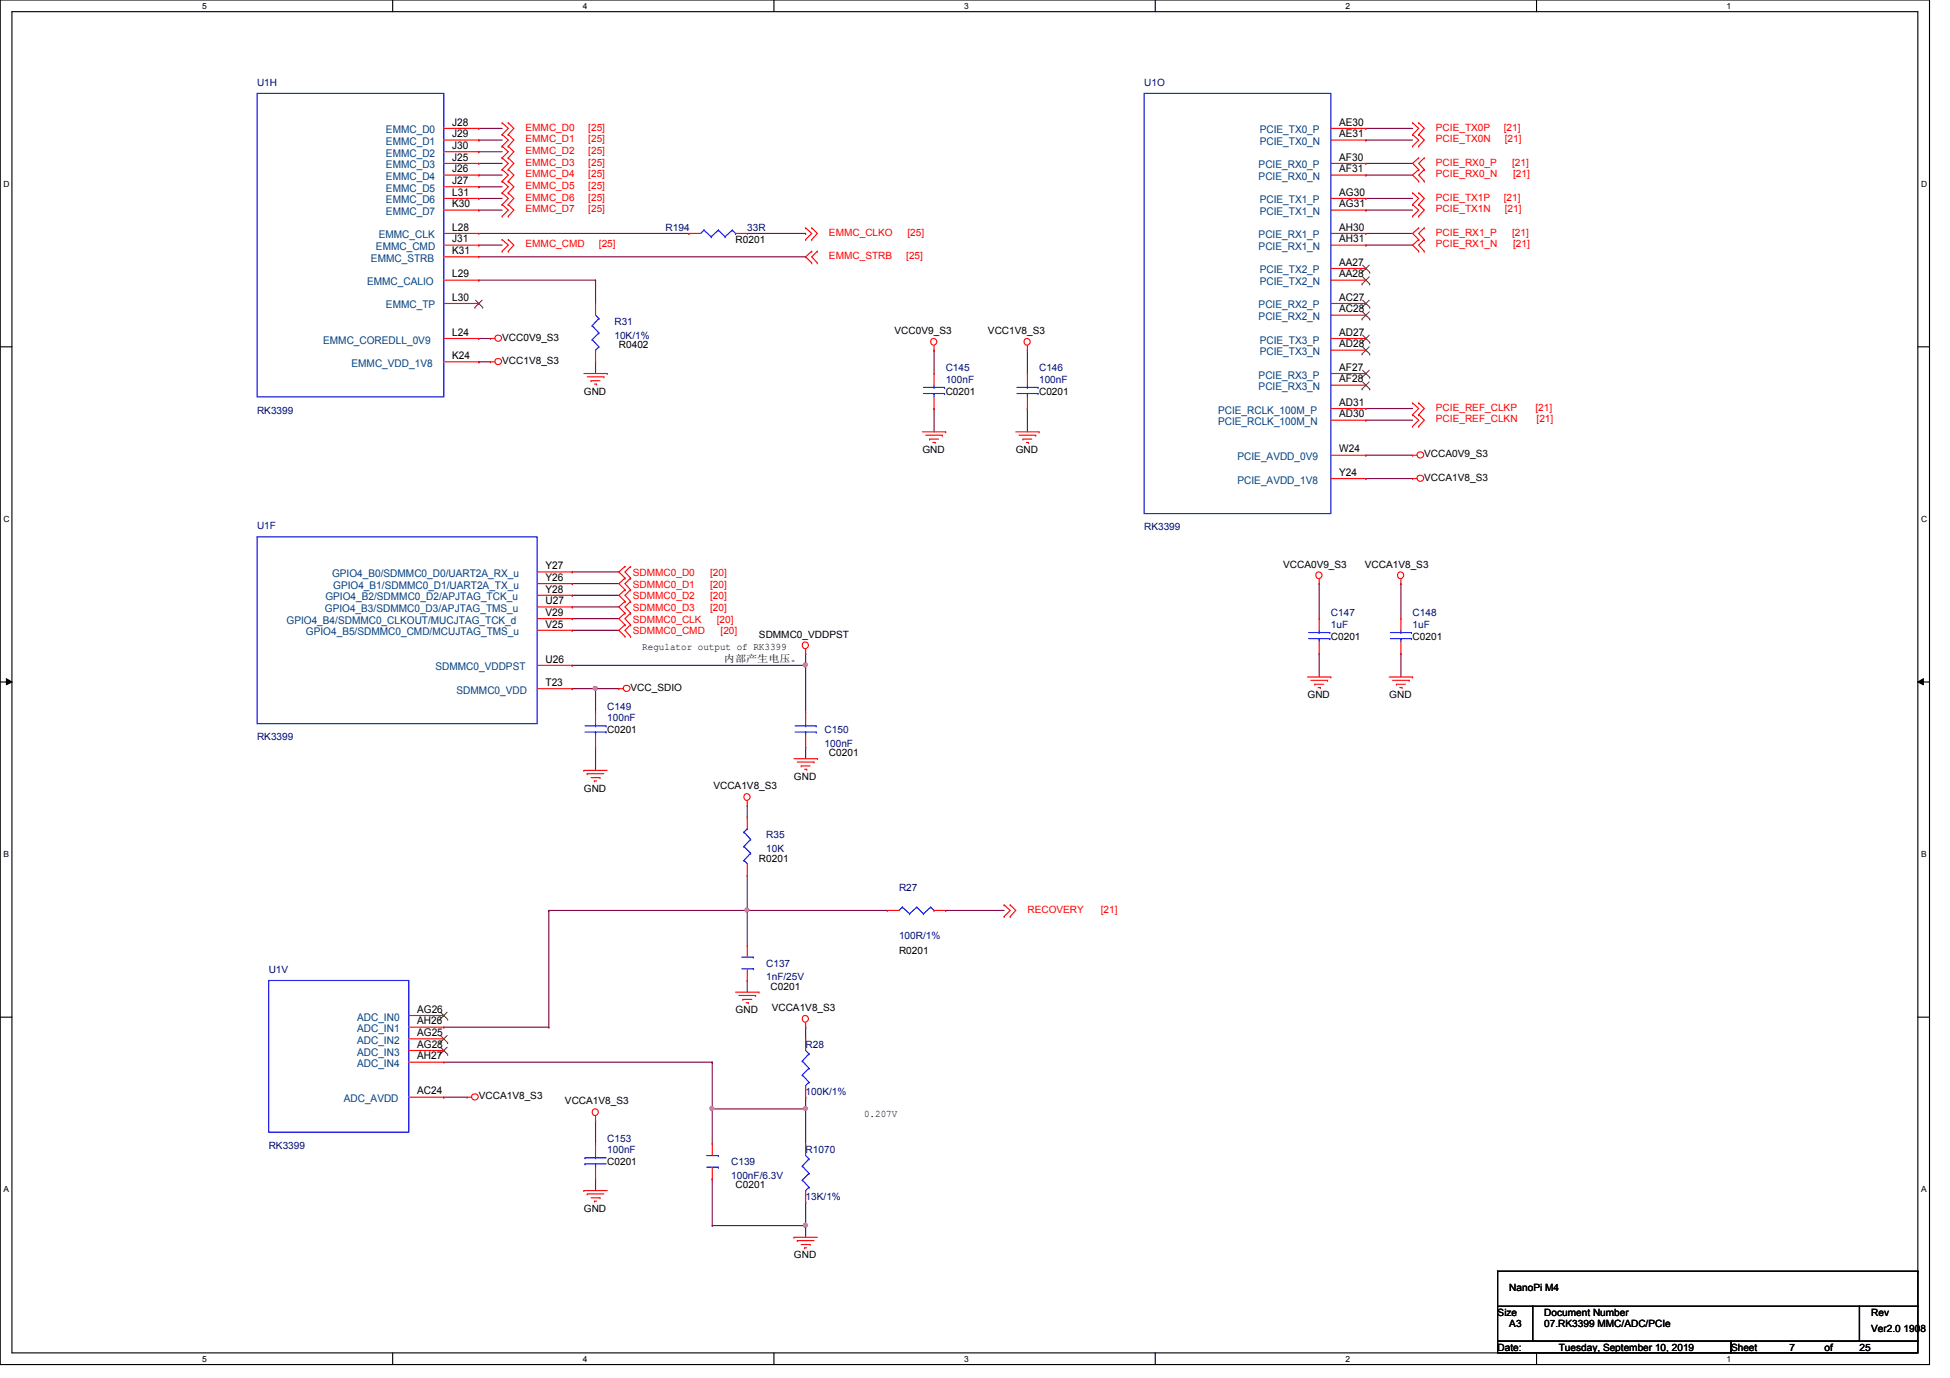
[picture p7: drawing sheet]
<svg xmlns="http://www.w3.org/2000/svg" width="297mm" height="210mm" viewBox="0 0 297 210" stroke-linecap="round" stroke-linejoin="round" font-family="sans-serif">
<path d="M0 0h293.9v207.9h-293.9zM1.8 1.8h290.3v204.3h-290.3z" fill="none" stroke="#000" stroke-width=".17"/>
<g fill="#fff">
<path d="M30.8 .3h.7v1.4h-.7z"/>
<path d="M30.8 206.3h.7v1.5h-.7z"/>
</g>
<path d="M59.8 0v1.8M59.8 206.1v1.8" fill="none" stroke="#000" stroke-width=".17"/>
<g fill="#fff">
<path d="M88.8 .3h.6v1.4h-.6z"/>
<path d="M88.8 206.3h.6v1.5h-.6z"/>
</g>
<path d="M117.9 0v1.8M117.9 206.1v1.8" fill="none" stroke="#000" stroke-width=".17"/>
<g fill="#fff">
<path d="M146.9 .3h.6v1.4h-.6z"/>
<path d="M146.9 206.3h.6v1.5h-.6z"/>
</g>
<path d="M176 0v1.8M176 206.1v1.8" fill="none" stroke="#000" stroke-width=".17"/>
<g fill="#fff">
<path d="M204.9 .3h.7v1.4h-.7z"/>
<path d="M204.9 206.3h.7v1.5h-.7z"/>
</g>
<path d="M234.1 0v1.8M234.1 206.1v1.8" fill="none" stroke="#000" stroke-width=".17"/>
<g fill="#fff">
<path d="M263 .3h.7v1.4h-.7z"/>
<path d="M263 206.3h.7v1.5h-.7z"/>
<path d="M.5 27.3h1v1.4h-1z"/>
<path d="M292.6 27.3h1v1.4h-1z"/>
<path d="M.5 78.3h1v1.5h-1z"/>
<path d="M292.6 78.3h1v1.5h-1z"/>
</g>
<path d="M0 52.8h1.8M292.1 52.8h1.8" fill="none" stroke="#000" stroke-width=".17"/>
<g fill="#fff">
<path d="M.5 129.4h.9v1.4h-.9z"/>
<path d="M292.6 129.4h.9v1.4h-.9z"/>
</g>
<path d="M0 103.9h1.8M292.1 103.9h1.8" fill="none" stroke="#000" stroke-width=".17"/>
<path d="M1 103.4l.8 .5-.8 .4zM292.1 103.9l.9-.5v.9z" fill="#000"/>
<path d="M1 103.4l.8 .5-.8 .4zM292.1 103.9l.9-.5v.9z" fill="none" stroke="#000" stroke-width=".15"/>
<g fill="#fff">
<path d="M.5 180.4h.8v1.5h-.8z"/>
<path d="M292.6 180.4h.8v1.5h-.8z"/>
</g>
<path d="M0 154.9h1.8M292.1 154.9h1.8" fill="none" stroke="#000" stroke-width=".17"/>
<g fill="none" stroke="#800040" stroke-width=".17">
<path d="M72.9 42.7h.1M72.9 51.6h.1M72.9 55.1h.1M72.9 42.7h17.8M72.9 51.6h1.8M72.9 55.1h1.8M142.3 53.3h.1M142.3 53.3v3.6M156.5 53.3h.1M156.5 53.3v3.6M142.3 62.2h.1M142.3 62.2v3.6"/>
<path d="M156.5 62.2h.1M156.5 62.2v3.6M87.2 96h.1M87.2 88.9h.1M87.2 87.1h.1M87.2 94.2h.1M87.2 90.7h.1M87.2 92.5h.1M87.2 96h7.1M87.2 88.9h7.1M87.2 87.1h7.1M87.2 94.2h7.1"/>
<path d="M87.2 90.7h7.1M87.2 92.5h7.1M87.2 101.3h.1M87.2 104.9h.1M87.2 101.3h35.5M87.2 104.9h3.5M90.7 113.8h.1M90.7 113.8v3.5M122.7 101.3h.1M122.7 101.3v7.2"/>
</g>
<circle cx="122.7" cy="101.3" r=".31" fill="#f0f"/>
<circle cx="122.7" cy="101.3" r=".31" fill="none" stroke="#f0f" stroke-width=".17"/>
<path d="M90.7 104.9h.1M90.7 104.9v3.6" fill="none" stroke="#800040" stroke-width=".17"/>
<circle cx="90.7" cy="104.8" r=".31" fill="#f0f"/>
<circle cx="90.7" cy="104.8" r=".31" fill="none" stroke="#f0f" stroke-width=".17"/>
<g fill="none" stroke="#800040" stroke-width=".17">
<path d="M208.1 19.6h.1M208.1 19.6h7.1M208.1 24.9h.1M208.1 26.7h.1M208.1 35.6h.1M208.1 37.3h.1M208.1 21.3h.1M208.1 30.2h.1M208.1 32h.1M208.1 24.9h7.1M208.1 26.7h7.1M208.1 35.6h7.1"/>
<path d="M208.1 37.3h7.1M208.1 21.3h7.1M208.1 30.2h7.1M208.1 32h7.1M90.7 55.1h.1M90.7 42.7h.1M90.7 42.7v3.5M90.7 55.1v1.8M208.1 62.2h.1M208.1 64h.1M208.1 69.3h.1M208.1 72.9h.1"/>
<path d="M208.1 62.2h7.1M208.1 64h7.1M208.1 69.3h7.1M208.1 72.9h7.1M122.7 99.6h.1M122.7 99.6v1.7M201 88.9h.1M201 99.6h.1M201 88.9v5.3M201 99.6v3.5M213.4 88.9h.1M213.4 99.6h.1"/>
<path d="M213.4 88.9v5.3M213.4 99.6v3.5M90.7 104.9h.1M90.7 104.9h3.6M122.7 113.8h.1M122.7 113.8v1.8M83.6 138.7h.1M83.6 138.7h30.2M113.8 122.7h.1M113.8 122.7v1.8"/>
</g>
<circle cx="113.8" cy="138.6" r=".31" fill="#f0f"/>
<circle cx="113.8" cy="138.6" r=".31" fill="none" stroke="#f0f" stroke-width=".17"/>
<g fill="none" stroke="#800040" stroke-width=".17">
<path d="M72.9 19.6h.1M72.9 19.6h3.6M72.9 37.3h.1M72.9 32h.1M72.9 30.2h.1M72.9 28.4h.1M72.9 26.7h.1M72.9 24.9h.1M72.9 23.1h.1M72.9 21.3h.1M72.9 35.6h32M72.9 37.3h3.6"/>
<path d="M72.9 32h3.6M72.9 30.2h3.6M72.9 28.4h3.6M72.9 26.7h3.6M72.9 24.9h3.6M72.9 23.1h3.6M72.9 21.3h3.6M72.9 39.1h49.8M104.9 35.6h.1M113.8 35.6h8.9M122.7 39.1h.1M122.7 35.6h.1"/>
<path d="M83.6 138.7v17.8M113.8 133.3h.1M113.8 138.7h.1M113.8 133.3v10.7M113.8 138.7h21.4M144.1 138.7h.1M144.1 138.7h8.8M67.6 156.5h.1M67.6 156.5h16M83.6 156.5h.1M113.8 149.4h.1M113.8 149.4v1.7"/>
<path d="M67.6 167.1h.1M67.6 167.1h3.6M67.6 161.8h40.9M90.7 170.7h.1M90.7 179.6h.1M90.7 170.7v3.5M90.7 179.6v1.8M108.5 161.8h.1M108.5 179.6h.1M108.5 179.6v7.1M122.7 168.9h.1M122.7 167.1h.1"/>
<path d="M122.7 167.1v7.1M122.7 183.1h.1M122.7 183.1v3.6"/>
</g>
<circle cx="122.7" cy="186.6" r=".31" fill="#f0f"/>
<circle cx="122.7" cy="186.6" r=".31" fill="none" stroke="#f0f" stroke-width=".17"/>
<path d="M122.7 156.5h.1M122.7 156.5v1.7M108.5 168.9h.1M108.5 168.9v5.3M108.5 168.9h14.2" fill="none" stroke="#800040" stroke-width=".17"/>
<circle cx="122.7" cy="168.9" r=".31" fill="#f0f"/>
<circle cx="122.7" cy="168.9" r=".31" fill="none" stroke="#f0f" stroke-width=".17"/>
<circle cx="108.4" cy="168.9" r=".31" fill="#f0f"/>
<circle cx="108.4" cy="168.9" r=".31" fill="none" stroke="#f0f" stroke-width=".17"/>
<path d="M108.5 161.8h.1M108.5 161.8v7.1M108.5 186.7h.1M108.5 186.7h14.2M122.7 186.7h.1M122.7 186.7v1.8" fill="none" stroke="#800040" stroke-width=".17"/>
<g fill="none" stroke="#f00" stroke-width=".17">
<path d="M67.6 19.6h5.3M72.9 19.6h.1M76.5 18.7h.1M76.5 18.7l.9 .9-.9 .9M77.4 18.7h.1M77.4 18.7l.9 .9-.9 .9M202.7 19.6h5.4M208.1 19.6h.1M215.2 18.7h.1M215.2 18.7l.9 .9-.9 .9M216.1 18.7h.1M216.1 18.7l.9 .9-.9 .9"/>
<path d="M67.6 21.3h5.3M67.6 24.9h5.3M67.6 26.7h5.3M67.6 30.2h5.3M67.6 32h5.3M67.6 35.6h5.3M67.6 37.3h5.3M67.6 39.1h5.3M67.6 23.1h5.3M67.6 28.4h5.3M72.9 39.1h.1M72.9 35.6h.1"/>
<path d="M72.9 37.3h.1M72.9 21.3h.1M72.9 23.1h.1M72.9 24.9h.1M72.9 26.7h.1M72.9 28.4h.1M72.9 30.2h.1M72.9 32h.1M76.5 38.3h.1M76.5 36.5h.1M76.5 20.5h.1M76.5 22.3h.1"/>
<path d="M76.5 24h.1M76.5 25.8h.1M76.5 27.6h.1M76.5 29.4h.1M76.5 31.2h.1M76.5 32.9h.1M76.5 36.5l.9 .8-.9 1M76.5 20.5l.9 .8-.9 1M76.5 22.3l.9 .8-.9 .9M76.5 24l.9 .9-.9 .9M76.5 25.8l.9 .9-.9 .9M76.5 27.6l.9 .8-.9 1"/>
<path d="M76.5 29.4l.9 .8-.9 1M76.5 31.2l.9 .8-.9 .9M77.4 38.3h.1M77.4 36.5h.1M77.4 20.5h.1M77.4 22.3h.1M77.4 24h.1M77.4 25.8h.1M77.4 27.6h.1M77.4 29.4h.1M77.4 31.2h.1M77.4 32.9h.1"/>
<path d="M77.4 36.5l.9 .8-.9 1M77.4 20.5l.9 .8-.9 1M77.4 22.3l.9 .8-.9 .9M77.4 24l.9 .9-.9 .9M77.4 25.8l.9 .9-.9 .9M77.4 27.6l.9 .8-.9 1M77.4 29.4l.9 .8-.9 1M77.4 31.2l.9 .8-.9 .9M104.9 35.6h.1M104.9 35.6h1.8M112.1 35.6h1.7M113.8 35.6h.1"/>
<path d="M122.7 36.5h.1M122.7 34.7h.1M122.7 34.7l1 .9-1 .9M123.7 36.5h.1M123.7 34.7h.1M123.7 38.3h.1M123.7 34.7l.8 .9-.8 .9M123.7 38.3l-1 .8 1 .9M124.5 38.3h.1M124.5 38.3l-.8 .8 .8 .9M202.7 21.3h5.4M202.7 24.9h5.4"/>
<path d="M202.7 26.7h5.4M202.7 30.2h5.4M202.7 32h5.4M202.7 35.6h5.4M202.7 37.3h5.4M208.1 21.3h.1M208.1 24.9h.1M208.1 26.7h.1M208.1 30.2h.1M208.1 32h.1M208.1 35.6h.1M208.1 37.3h.1"/>
<path d="M215.2 20.5h.1M215.2 22.3h.1M215.2 31.2h.1M215.2 29.4h.1M215.2 32.9h.1M215.2 20.5l.9 .8-.9 1M215.2 29.4l.9 .8-.9 1M215.2 31.2l.9 .8-.9 .9M216.1 20.5h.1M216.1 22.3h.1M216.1 31.2h.1M216.1 29.4h.1"/>
<path d="M216.1 32.9h.1M216.1 24h.1M216.1 25.8h.1M216.1 27.6h.1M216.1 34.7h.1M216.1 36.5h.1M216.1 38.3h.1M216.1 20.5l.9 .8-.9 1M216.1 29.4l.9 .8-.9 1M216.1 31.2l.9 .8-.9 .9M216.1 24l-.9 .9 .9 .9M216.1 25.8l-.9 .9 .9 .9"/>
<path d="M216.1 34.7l-.9 .9 .9 .9M216.1 36.5l-.9 .8 .9 1M217 25.8h.1M217 24h.1M217 27.6h.1M217 36.5h.1M217 34.7h.1M217 38.3h.1M217 24l-.9 .9 .9 .9M217 25.8l-.9 .9 .9 .9M217 34.7l-.9 .9 .9 .9M217 36.5l-.9 .8 .9 1"/>
<path d="M67.6 55.1h5.3M67.6 51.6h5.3M67.6 42.7h5.3M67.6 46.2h5.3M72.9 55.1h.1M72.9 42.7h.1M72.9 46.2h.1M72.9 51.6h.1M74.7 55.1h.1M74.7 51.6h.1M74.7 55.1h.7M74.7 51.6h.7"/>
<path d="M88.9 56.9h3.6M89.4 57.4h2.6M90 58h.1M90 58h1.4M90.5 58.5h.4M90.7 46.2h.1M90.7 55.1h.1M90.7 46.2v1.8M90.7 53.3v1.8M90.9 58.5h.1M92 57.4h.1M92.5 56.9h.1"/>
<path d="M123.7 40h.1M124.5 40h.1M142.3 53.3h.1M142.3 56.9h.1M142.3 52.7v.6M142.3 56.9v1.8M156.5 53.3h.1M156.5 56.9h.1M156.5 52.7v.6M156.5 56.9v1.8M202.7 51.6h5.4M202.7 56.9h5.4"/>
<path d="M202.7 40.9h5.4M202.7 42.7h5.4M202.7 46.2h5.4M202.7 48h5.4M202.7 53.3h5.4M202.7 58.7h5.4M208.1 40.9h.1M208.1 42.7h.1M208.1 46.2h.1M208.1 48h.1M208.1 51.6h.1M208.1 53.3h.1"/>
<path d="M208.1 56.9h.1M208.1 58.7h.1M140.5 65.8h3.6M141 66.3h2.5M141.6 66.9h.1M141.6 66.9h1.4M142.1 67.4h.3M142.3 62.2h.1M142.3 60.5v1.7M142.4 67.4h.1M143.5 66.3h.1M144.1 65.8h.1"/>
<path d="M154.7 65.8h3.6M155.2 66.3h2.6M155.8 66.9h.1M155.8 66.9h1.4M156.3 67.4h.4M156.5 62.2h.1M156.5 60.5v1.7M156.7 67.4h.1M157.8 66.3h.1M158.3 65.8h.1M202.7 69.3h5.4M202.7 72.9h5.4"/>
<path d="M202.7 64h5.4M202.7 62.2h5.4M208.1 64h.1M208.1 62.2h.1M208.1 72.9h.1M208.1 69.3h.1M215.2 69.3h.1M215.2 72.9h.1M215.2 63.2h.1M215.2 61.4h.1M215.2 64.9h.1M215.2 69.3h.7"/>
<path d="M215.2 72.9h.7M215.2 61.4l.9 .8-.9 1M215.2 63.2l.9 .8-.9 .9M216.1 63.2h.1M216.1 61.4h.1M216.1 64.9h.1M216.1 61.4l.9 .8-.9 1M216.1 63.2l.9 .8-.9 .9M81.8 87.1h5.4M81.8 88.9h5.4M81.8 90.7h5.4M81.8 92.5h5.4"/>
<path d="M81.8 94.2h5.4M81.8 96h5.4M87.2 87.1h.1M87.2 88.9h.1M87.2 90.7h.1M87.2 92.5h.1M87.2 94.2h.1M87.2 96h.1M95.2 86.3h.1M95.2 88.1h.1M95.2 89.8h.1M95.2 91.6h.1"/>
<path d="M95.2 93.4h.1M95.2 95.2h.1M95.2 96.9h.1M95.2 86.3l-.9 .8 .9 1M95.2 88.1l-.9 .8 .9 .9M95.2 89.8l-.9 .9 .9 .9M95.2 91.6l-.9 .9 .9 .9M95.2 93.4l-.9 .8 .9 1M95.2 95.2l-.9 .8 .9 .9M96.1 88.1h.1M96.1 86.3h.1M96.1 89.8h.1"/>
<path d="M96.1 91.6h.1M96.1 93.4h.1M96.1 95.2h.1M96.1 96.9h.1M96.1 86.3l-.9 .8 .9 1M96.1 88.1l-.9 .8 .9 .9M96.1 89.8l-.9 .9 .9 .9M96.1 91.6l-.9 .9 .9 .9M96.1 93.4l-.9 .8 .9 1M96.1 95.2l-.9 .8 .9 .9M122.7 99.6h.1M122.7 98.9v.7"/>
<path d="M201 88.9h.1M201 94.2h.1M201 99.6h.1M201 88.2v.7M201 94.2v1.8M201 97.8v1.8M213.4 88.9h.1M213.4 94.2h.1M213.4 99.6h.1M213.4 88.2v.7M213.4 94.2v1.8M213.4 97.8v1.8"/>
<path d="M81.8 104.9h5.4M81.8 101.3h5.4M87.2 104.9h.1M87.2 101.3h.1M88.9 117.3h.1M88.9 117.3h3.6M89.4 117.9h.1M89.4 117.9h2.6M90 118.4h1.4M90.5 119h.1M90.5 119h.4M90.7 108.5h.1"/>
<path d="M90.7 113.8h.1M90.7 108.5v1.7M90.7 112v1.8M91.4 118.4h.1M94.3 104.9h.1M94.3 104.9h.7M120.9 115.6h3.6M121.5 116.1h2.5M122 116.7h.1M122 116.7h1.4M122.6 117.2h.3M122.7 108.5h.1"/>
<path d="M122.7 113.8h.1M122.7 108.5v1.7M122.7 112v1.8M122.9 117.2h.1M124 116.1h.1M124.5 115.6h.1M199.2 103.1h3.5M199.7 103.6h2.5M200.3 104.2h.1M200.3 104.2h1.3M200.8 104.7h.3M201.1 104.7h.1"/>
<path d="M202.2 103.6h.1M202.7 103.1h.1M211.6 103.1h3.6M212.1 103.6h2.6M212.7 104.2h.1M212.7 104.2h1.4M213.2 104.7h.4M213.6 104.7h.1M214.7 103.6h.1M215.2 103.1h.1M113.8 122.7h.1M113.8 133.3h.1"/>
<path d="M113.8 124.5h.1M113.8 122v.7M113.8 124.5v1.7M113.8 131.6v1.7M135.2 138.7h.1M135.2 138.7h1.7M142.3 138.7h1.8M144.1 138.7h.1M152.9 139.6h.1M152.9 137.8h.1M152.9 137.8l1 .9-1 .9M153.9 139.6h.1"/>
<path d="M153.9 137.8h.1M153.9 137.8l.8 .9-.8 .9M62.3 154.7h5.3M62.3 156.5h5.3M62.3 158.2h5.3M67.6 154.7h.1M67.6 156.5h.1M67.6 158.2h.1M112.1 151.1h3.5M112.6 151.6h2.5M113.2 152.2h.1M113.2 152.2h1.3"/>
<path d="M113.7 152.7h.3M113.8 149.4h.1M113.8 144h.1M113.8 144v1.8M113.8 147.6v1.8M114 152.7h.1M115.1 151.6h.1M115.6 151.1h.1M122.7 156.5h.1M122.7 158.2h.1M122.7 155.8v.7M122.7 158.2v1.8"/>
<path d="M62.3 167.1h5.3M62.3 160h5.3M62.3 161.8h5.3M67.6 160h.1M67.6 161.8h.1M67.6 167.1h.1M71.2 167.1h.1M71.2 167.1h.6M90.7 170.7h.1M90.7 174.2h.1M90.7 179.6h.1M90.7 170v.7"/>
<path d="M90.7 174.2v1.8M90.7 177.8v1.8M108.5 179.6h.1M108.5 174.2h.1M108.5 174.2v1.8M108.5 177.8v1.8M122.7 174.2h.1M122.7 167.1h.1M122.7 165.4v1.7M122.7 174.2v1.8M88.9 181.4h.1M88.9 181.4h3.6"/>
<path d="M89.4 181.9h.1M89.4 181.9h2.6M90 182.5h1.4M90.5 183h.1M90.5 183h.4M91.4 182.5h.1M120.9 188.5h.1M120.9 188.5h3.6M121.5 189h.1M121.5 189h2.5M122 189.6h1.4M122.6 190.1h.1"/>
<path d="M122.6 190.1h.3M122.7 183.1h.1M122.7 181.4v1.7M123.4 189.6h.1"/>
<circle cx="75.9" cy="55.1" r=".5"/>
<circle cx="75.9" cy="51.5" r=".5"/>
<circle cx="142.2" cy="52.1" r=".5"/>
<circle cx="156.4" cy="52.1" r=".5"/>
<circle cx="216.4" cy="69.3" r=".5"/>
<circle cx="216.4" cy="72.8" r=".5"/>
<circle cx="122.6" cy="98.3" r=".5"/>
<circle cx="200.9" cy="87.6" r=".5"/>
<circle cx="213.3" cy="87.6" r=".5"/>
<circle cx="95.5" cy="104.8" r=".5"/>
<circle cx="113.8" cy="121.4" r=".5"/>
<circle cx="122.6" cy="155.2" r=".5"/>
<circle cx="72.4" cy="167.1" r=".5"/>
<circle cx="90.6" cy="169.4" r=".5"/>
</g>
<path d="M228.1 199h5.4v5.3h-5.4zM228.1 193.6h.1M228.1 193.6v5.4M228.1 193.6h64M233.5 199h49.7v5.3h-49.7zM283.2 199h8.9v5.3h-8.9zM292.1 193.6h.1M292.1 199h.1M292.1 193.6v5.4M228.1 204.3h35.6v1.8h-35.6zM263.7 204.3h28.4v1.8h-28.4z" fill="none" stroke="#000" stroke-width=".17"/>
<g fill="none" stroke="#00f" stroke-width=".17">
<path d="M39.2 14.2h28.4v46.3h-28.4zM174.3 14.2h28.4v64h-28.4zM107.2 35.1h.1M107.2 35.1l-.5 .5M107.2 35.1l1.1 1M108.3 36.1h.1M109.4 35.1h.1M109.4 35.1l-1.1 1M109.4 35.1l1 1M110.4 36.1h.1M111.5 35.1h.1M111.5 35.1l-1.1 1"/>
<path d="M111.5 35.1l.6 .5M112.1 35.6h.1M90.2 49.6h.1M90.2 51.7h.1M90.2 49.6l1 1.1M90.2 51.7l1 1.1M90.7 53.3h.1M90.7 48l.5 .5M91.2 48.5h.1M91.2 50.7h.1M91.2 52.8h.1M91.2 48.5l-1 1.1"/>
<path d="M91.2 50.7l-1 1M91.2 52.8l-.5 .5M140.7 59.9h3.2M140.7 59h3.2M142.3 59h.1M142.3 59.9h.1M142.3 58.7v.3M142.3 59.9v.6M143.9 59.9h.1M143.9 59h.1M154.9 59.9h3.2M154.9 59h3.2"/>
<path d="M156.5 59h.1M156.5 59.9h.1M156.5 58.7v.3M156.5 59.9v.6M158.1 59.9h.1M158.1 59h.1M39.2 81.8h42.6v28.4h-42.6zM199.3 97.3h3.3M199.3 96.4h3.3M201 96.4h.1M201 97.3h.1M201 96v.4"/>
<path d="M201 97.3v.5M202.6 97.3h.1M202.6 96.4h.1M211.8 97.3h3.2M211.8 96.4h3.2M213.4 96.4h.1M213.4 97.3h.1M213.4 96v.4M213.4 97.3v.5M215 97.3h.1M215 96.4h.1M89.1 111.5h3.2"/>
<path d="M89.1 110.6h3.2M90.7 110.6h.1M90.7 111.5h.1M90.7 110.2v.4M90.7 111.5v.5M92.3 111.5h.1M92.3 110.6h.1M121.1 111.5h3.2M121.1 110.6h3.2M122.7 110.6h.1M122.7 111.5h.1M122.7 110.2v.4"/>
<path d="M122.7 111.5v.5M124.3 111.5h.1M124.3 110.6h.1M113.3 131.1h.1M113.3 128.9h.1M113.3 126.7h.1M113.3 131.1l.5 .5M113.3 128.9l1 1.1M113.3 126.7l1 1.1M113.8 126.2h.1M113.8 126.2l-.5 .5M114.3 130h.1"/>
<path d="M114.3 127.8h.1M114.3 130l-1 1.1M114.3 127.8l-1 1.1M137.5 138.2h.1M137.5 138.2l-.6 .5M137.5 138.2l1.1 1M138.6 139.2h.1M139.7 138.2h.1M139.7 138.2l-1.1 1M139.7 138.2l1 1M140.7 139.2h.1M141.8 138.2h.1"/>
<path d="M141.8 138.2l-1.1 1M141.8 138.2l.5 .5M142.3 138.7h.1M40.9 149.4h21.4v23.1h-21.4zM113 147.6h1.8M113 145.8h1.8M114.8 147.6h.1M114.8 145.8h.1M89.1 177.3h.1M89.1 176.4h.1M89.1 177.3h3.2M89.1 176.4h3.2"/>
<path d="M90.7 176.4h.1M90.7 177.3h.1M90.7 176v.4M90.7 177.3v.5M107.7 177.8h1.7M107.7 176h1.7M109.4 177.8h.1M109.4 176h.1M122.2 177.6h.1M122.2 179.7h.1M122.2 161.6h.1M122.2 163.7h.1"/>
<path d="M122.2 177.6l1 1.1M122.2 179.7l1 1.1M122.2 161.6l1 1.1M122.2 163.7l1 1.1M122.7 165.4h.1M122.7 176l.5 .5M122.7 160l.5 .5M123.2 176.5h.1M123.2 178.7h.1M123.2 160.5h.1M123.2 162.7h.1M123.2 164.8h.1"/>
<path d="M123.2 176.5l-1 1.1M123.2 178.7l-1 1M123.2 160.5l-1 1.1M123.2 162.7l-1 1M123.2 164.8l-.5 .6M122.7 181.4h.1M123.2 180.8h.1M123.2 180.8l-.5 .6"/>
</g>
<g fill="none" stroke="#804000" stroke-width=".15">
<path d="M72.3 46.8h.1M72.4 45.7l1.1 1.1M73.4 45.7l-1.1 1.1M73.5 46.8h.1M207.5 41.5h.1M207.5 43.3h.1M207.5 46.8h.1M207.5 48.6h.1M207.5 52.2h.1M207.5 53.9h.1M207.5 57.5h.1M207.5 59.3h.1"/>
<path d="M207.6 40.4l1.1 1.1M207.6 42.2l1.1 1.1M207.6 45.7l1.1 1.1M207.6 47.5l1.1 1.1M207.6 51.1l1.1 1.1M207.6 52.8l1.1 1.1M207.6 56.4l1.1 1.1M207.6 58.2l1.1 1.1M208.6 40.4l-1.1 1.1M208.6 42.2l-1.1 1.1M208.6 45.7l-1.1 1.1M208.6 47.5l-1.1 1.1"/>
<path d="M208.6 51.1l-1.1 1.1M208.6 52.8l-1.1 1.1M208.6 56.4l-1.1 1.1M208.6 58.2l-1.1 1.1M208.7 41.5h.1M208.7 43.3h.1M208.7 46.8h.1M208.7 48.6h.1M208.7 52.2h.1M208.7 53.9h.1M208.7 57.5h.1M208.7 59.3h.1"/>
<path d="M67 155.3h.1M67 158.8h.1M67.1 154.2l1.1 1.1M67.1 157.7l1.1 1.1M67.1 159.5l1.1 1.1M68.1 154.2l-1.1 1.1M68.1 157.7l-1.1 1.1M68.1 159.5l-1.1 1.1M68.2 155.3h.1M68.2 158.8h.1M67 160.6h.1M68.2 160.6h.1"/>
</g>
<circle cx="122.7" cy="101.3" r=".31" fill="#f0f"/>
<circle cx="122.7" cy="101.3" r=".31" fill="none" stroke="#f0f" stroke-width=".17"/>
<circle cx="90.7" cy="104.8" r=".31" fill="#f0f"/>
<circle cx="90.7" cy="104.8" r=".31" fill="none" stroke="#f0f" stroke-width=".17"/>
<circle cx="113.8" cy="138.6" r=".31" fill="#f0f"/>
<circle cx="113.8" cy="138.6" r=".31" fill="none" stroke="#f0f" stroke-width=".17"/>
<circle cx="122.7" cy="186.6" r=".31" fill="#f0f"/>
<circle cx="122.7" cy="186.6" r=".31" fill="none" stroke="#f0f" stroke-width=".17"/>
<circle cx="122.7" cy="168.9" r=".31" fill="#f0f"/>
<circle cx="122.7" cy="168.9" r=".31" fill="none" stroke="#f0f" stroke-width=".17"/>
<circle cx="108.4" cy="168.9" r=".31" fill="#f0f"/>
<circle cx="108.4" cy="168.9" r=".31" fill="none" stroke="#f0f" stroke-width=".17"/>
<g font-size="1.6" fill="#004080">
<text x="58.8" y="20.3">EMMC_D0</text>
<text x="58.8" y="22.1">EMMC_D1</text>
<text x="58.8" y="23.9">EMMC_D2</text>
<text x="191.9" y="20.3">PCIE_TX0_P</text>
<text x="191.9" y="22.1">PCIE_TX0_N</text>
<text x="58.8" y="25.7">EMMC_D3</text>
<text x="58.8" y="27.4">EMMC_D4</text>
<text x="58.8" y="29.2">EMMC_D5</text>
<text x="191.7" y="25.7">PCIE_RX0_P</text>
<text x="191.7" y="27.4">PCIE_RX0_N</text>
<text x="58.8" y="31">EMMC_D6</text>
<text x="58.8" y="32.8">EMMC_D7</text>
<text x="191.9" y="31">PCIE_TX1_P</text>
<text x="191.9" y="32.8">PCIE_TX1_N</text>
<text x="56.5" y="39.9">EMMC_STRB</text>
<text x="57.3" y="38.1">EMMC_CMD</text>
<text x="57.7" y="36.3">EMMC_CLK</text>
<text x="191.7" y="36.3">PCIE_RX1_P</text>
<text x="191.7" y="38.1">PCIE_RX1_N</text>
<text x="191.9" y="41.7">PCIE_TX2_P</text>
<text x="55.9" y="43.4">EMMC_CALIO</text>
<text x="58.8" y="47">EMMC_TP</text>
<text x="191.7" y="47">PCIE_RX2_P</text>
<text x="191.9" y="43.4">PCIE_TX2_N</text>
<text x="49.2" y="52.3">EMMC_COREDLL_0V9</text>
<text x="191.7" y="48.8">PCIE_RX2_N</text>
<text x="191.9" y="52.3">PCIE_TX3_P</text>
<text x="53.5" y="55.9">EMMC_VDD_1V8</text>
<text x="191.7" y="57.7">PCIE_RX3_P</text>
<text x="191.7" y="59.4">PCIE_RX3_N</text>
<text x="191.9" y="54.1">PCIE_TX3_N</text>
<text x="185.5" y="64.8">PCIE_RCLK_100M_N</text>
<text x="185.5" y="63">PCIE_RCLK_100M_P</text>
<text x="188.5" y="70.1">PCIE_AVDD_0V9</text>
<text x="188.5" y="73.7">PCIE_AVDD_1V8</text>
<text x="50.6" y="87.9">GPIO4_B0/SDMMC0_D0/UART2A_RX_u</text>
<text x="50.8" y="89.7">GPIO4_B1/SDMMC0_D1/UART2A_TX_u</text>
<text x="43.6" y="95">GPIO4_B4/SDMMC0_CLKOUT/MUCJTAG_TCK_d</text>
<text x="49.5" y="93.2">GPIO4_B3/SDMMC0_D3/APJTAG_TMS_u</text>
<text x="49.6" y="91.4">GPIO4_B2/SDMMC0_D2/APJTAG_TCK_u</text>
<text x="46.6" y="96.8">GPIO4_B5/SDMMC0_CMD/MCUJTAG_TMS_u</text>
<text x="66.3" y="102.1">SDMMC0_VDDPST</text>
<text x="69.6" y="105.7">SDMMC0_VDD</text>
<text x="54.4" y="155.4">ADC_IN0</text>
<text x="54.4" y="157.2">ADC_IN1</text>
<text x="54.4" y="159">ADC_IN2</text>
<text x="54.4" y="160.8">ADC_IN3</text>
<text x="52.4" y="167.9">ADC_AVDD</text>
<text x="54.4" y="162.6">ADC_IN4</text>
</g>
<g font-size="1.6">
<text x="68.9" y="19.1">J28</text>
<text x="68.9" y="20.9">J29</text>
<text x="68.9" y="22.7">J30</text>
<text x="204" y="19.1">AE30</text>
<text x="204" y="20.9">AE31</text>
<text x="68.9" y="24.5">J25</text>
<text x="68.9" y="26.2">J26</text>
<text x="68.9" y="28">J27</text>
<text x="68.9" y="29.8">L31</text>
<text x="204" y="24.5">AF30</text>
<text x="204" y="26.2">AF31</text>
<text x="204" y="29.8">AG30</text>
<text x="68.9" y="35.1">L28</text>
<text x="68.9" y="31.6">K30</text>
<text x="204" y="31.6">AG31</text>
<text x="204" y="35.1">AH30</text>
<text x="68.9" y="38.7">K31</text>
<text x="68.9" y="36.9">J31</text>
<text x="204" y="36.9">AH31</text>
<text x="204" y="40.5">AA27</text>
<text x="68.9" y="42.2">L29</text>
<text x="68.9" y="45.8">L30</text>
<text x="204" y="42.2">AA28</text>
<text x="204" y="45.8">AC27</text>
<text x="204" y="47.6">AC28</text>
<text x="68.9" y="51.1">L24</text>
<text x="204" y="51.1">AD27</text>
<text x="204" y="52.9">AD28</text>
<text x="68.9" y="54.7">K24</text>
<text x="204" y="56.5">AF27</text>
<text x="204" y="58.3">AF28</text>
<text x="204" y="63.6">AD30</text>
<text x="204" y="61.8">AD31</text>
<text x="204" y="68.9">W24</text>
<text x="204" y="72.5">Y24</text>
<text x="83.1" y="86.7">Y27</text>
<text x="83.1" y="88.5">Y26</text>
<text x="83.1" y="90.3">Y28</text>
<text x="83.1" y="92">U27</text>
<text x="83.1" y="93.8">V29</text>
<text x="83.1" y="95.6">V25</text>
<text x="83.1" y="100.9">U26</text>
<text x="83.1" y="104.5">T23</text>
<text x="63.5" y="154.3">AG26</text>
<text x="63.5" y="156">AH26</text>
<text x="63.5" y="157.8">AG25</text>
<text x="63.5" y="159.6">AG28</text>
<text x="63.5" y="161.4">AH27</text>
<text x="63.5" y="166.7">AC24</text>
</g>
<g font-size="1.5" fill="#000080">
<text x="39.2" y="13">U1H</text>
<text x="174.3" y="13">U1O</text>
<text x="101.4" y="35.2">R194</text>
<text x="113.8" y="35.2">33R</text>
<text x="93.6" y="49.4">R31</text>
<text x="93.6" y="51.6">10K/1%</text>
<text x="144.1" y="56.6">C145</text>
<text x="144.1" y="58.3">100nF</text>
<text x="158.3" y="56.6">C146</text>
<text x="158.3" y="58.3">100nF</text>
<text x="39.2" y="63">RK3399</text>
<text x="39.2" y="80.6">U1F</text>
<text x="174.3" y="80.8">RK3399</text>
<text x="202.7" y="93.9">C147</text>
<text x="202.7" y="95.7">1uF</text>
<text x="215.2" y="93.9">C148</text>
<text x="215.2" y="95.7">1uF</text>
<text x="39.2" y="112.8">RK3399</text>
<text x="92.5" y="108.1">C149</text>
<text x="92.5" y="109.9">100nF</text>
<text x="125.6" y="111.7">C150</text>
<text x="125.6" y="113.8">100nF</text>
<text x="116.7" y="127.7">R35</text>
<text x="116.7" y="129.8">10K</text>
<text x="136.9" y="135.7">R27</text>
<text x="136.9" y="143">100R/1%</text>
<text x="40.9" y="148.2">U1V</text>
<text x="116.7" y="147.2">C137</text>
<text x="116.7" y="149.4">1nF/25V</text>
<text x="122.7" y="159.7">R28</text>
<text x="122.7" y="166.8">100K/1%</text>
<text x="92.5" y="173.9">C153</text>
<text x="40.9" y="175">RK3399</text>
<text x="92.5" y="175.7">100nF</text>
<text x="111.4" y="177.5">C139</text>
<text x="111.4" y="179.6">100nF/6.3V</text>
<text x="122.7" y="175.7">R1070</text>
<text x="122.7" y="182.8">13K/1%</text>
</g>
<g font-size="1.5" fill="#f00">
<text x="80" y="19.9">EMMC_D0</text>
<text x="80" y="21.7">EMMC_D1</text>
<text x="80" y="23.5">EMMC_D2</text>
<text x="89.6" y="19.9">[25]</text>
<text x="89.6" y="21.7">[25]</text>
<text x="89.6" y="23.5">[25]</text>
<text x="218.7" y="19.9">PCIE_TX0P</text>
<text x="218.7" y="21.7">PCIE_TX0N</text>
<text x="229.1" y="19.9">[21]</text>
<text x="229.2" y="21.7">[21]</text>
<text x="80" y="25.2">EMMC_D3</text>
<text x="80" y="27">EMMC_D4</text>
<text x="80" y="28.8">EMMC_D5</text>
<text x="89.6" y="25.2">[25]</text>
<text x="89.6" y="27">[25]</text>
<text x="89.6" y="28.8">[25]</text>
<text x="218.7" y="25.2">PCIE_RX0_P</text>
<text x="218.7" y="27">PCIE_RX0_N</text>
<text x="230.3" y="25.2">[21]</text>
<text x="230.5" y="27">[21]</text>
<text x="80" y="30.6">EMMC_D6</text>
<text x="80" y="32.3">EMMC_D7</text>
<text x="89.6" y="30.6">[25]</text>
<text x="89.6" y="32.3">[25]</text>
<text x="126.3" y="35.9">EMMC_CLKO</text>
<text x="138.2" y="35.9">[25]</text>
<text x="218.7" y="30.6">PCIE_TX1P</text>
<text x="218.7" y="32.3">PCIE_TX1N</text>
<text x="218.7" y="35.9">PCIE_RX1_P</text>
<text x="229.1" y="30.6">[21]</text>
<text x="229.2" y="32.3">[21]</text>
<text x="230.3" y="35.9">[21]</text>
<text x="80" y="37.7">EMMC_CMD</text>
<text x="91.2" y="37.7">[25]</text>
<text x="126.3" y="39.5">EMMC_STRB</text>
<text x="138" y="39.5">[25]</text>
<text x="218.7" y="37.7">PCIE_RX1_N</text>
<text x="230.5" y="37.7">[21]</text>
<text x="218.7" y="62.6">PCIE_REF_CLKP</text>
<text x="218.7" y="64.3">PCIE_REF_CLKN</text>
<text x="233.9" y="62.6">[21]</text>
<text x="234.1" y="64.3">[21]</text>
<text x="96.4" y="87.7">SDMMC0_D0</text>
<text x="96.4" y="89.5">SDMMC0_D1</text>
<text x="108.2" y="87.7">[20]</text>
<text x="108.2" y="89.5">[20]</text>
<text x="96.4" y="91.3">SDMMC0_D2</text>
<text x="96.4" y="93">SDMMC0_D3</text>
<text x="96.4" y="94.8">SDMMC0_CLK</text>
<text x="108.2" y="91.3">[20]</text>
<text x="108.2" y="93">[20]</text>
<text x="109.2" y="94.8">[20]</text>
<text x="96.4" y="96.6">SDMMC0_CMD</text>
<text x="109.8" y="96.6">[20]</text>
<text x="156.5" y="139">RECOVERY</text>
<text x="167.7" y="139">[21]</text>
</g>
<g font-size="1.5">
<text x="112.1" y="37">R0201</text>
<text x="76.5" y="51.9">VCC0V9_S3</text>
<text x="94.3" y="53">R0402</text>
<text x="136.3" y="50.9">VCC0V9_S3</text>
<text x="150.5" y="50.9">VCC1V8_S3</text>
<text x="76.5" y="55.5">VCC1V8_S3</text>
<text x="88.9" y="60.1">GND</text>
<text x="144.1" y="60.1">C0201</text>
<text x="158.3" y="60.1">C0201</text>
<text x="140.5" y="69">GND</text>
<text x="154.7" y="69">GND</text>
<text x="217" y="69.7">VCCA0V9_S3</text>
<text x="217" y="73.2">VCCA1V8_S3</text>
<text x="195.4" y="86.4">VCCA0V9_S3</text>
<text x="207.9" y="86.4">VCCA1V8_S3</text>
<text x="97.8" y="99.1">Regulator output of RK3399</text>
<text x="110.3" y="100.8">内内内内内内。</text>
<text x="115.6" y="97.1">SDMMC0_VDDPST</text>
<text x="202.7" y="97.5">C0201</text>
<text x="215.2" y="97.5">C0201</text>
<text x="96.1" y="105.2">VCC_SDIO</text>
<text x="199.2" y="106.3">GND</text>
<text x="211.6" y="106.3">GND</text>
<text x="92.5" y="111.7">C0201</text>
<text x="120.9" y="118.8">GND</text>
<text x="126.3" y="115.2">C0201</text>
<text x="88.9" y="120.6">GND</text>
<text x="108.7" y="120.2">VCCA1V8_S3</text>
<text x="115.6" y="131.2">R0201</text>
<text x="136.9" y="145.3">R0201</text>
<text x="112.1" y="154.3">GND</text>
<text x="117.4" y="150.8">C0201</text>
<text x="117.6" y="154">VCCA1V8_S3</text>
<text x="72.9" y="167.5">VCCA1V8_S3</text>
<text x="86.1" y="168.2">VCCA1V8_S3</text>
<text x="131.6" y="170.2">0.207V</text>
<text x="92.5" y="177.5">C0201</text>
<text x="88.9" y="184.6">GND</text>
<text x="112.1" y="181">C0201</text>
<text x="120.9" y="191.7">GND</text>
<text x="229.9" y="196.7">NanoPi M4</text>
<text x="228.1" y="200.4">Size</text>
<text x="229.9" y="202.2">A3</text>
<text x="235.2" y="200.4">Document Number</text>
<text x="235.2" y="202.2">07.RK3399 MMC/ADC/PCIe</text>
<text x="285" y="202.9">Ver2.0 1908</text>
<text x="285" y="200.4">Rev</text>
<text x="228.1" y="205.7">Date:</text>
<text x="237.4" y="205.7">Tuesday, September 10, 2019</text>
<text x="263.7" y="205.7">Sheet</text>
<text x="272.6" y="205.7">7</text>
<text x="277.9" y="205.7">of</text>
<text x="283.2" y="205.7">25</text>
</g>
<g font-size="1.3">
<text x="30.8" y="1.4">5</text>
<text x="88.8" y="1.4">4</text>
<text x="146.9" y="1.4">3</text>
<text x="204.9" y="1.4">2</text>
<text x="263" y="1.4">1</text>
<text x=".5" y="28.4">D</text>
<text x="292.6" y="28.4">D</text>
<text x=".5" y="79.5">C</text>
<text x="292.6" y="79.5">C</text>
<text x=".5" y="130.6">B</text>
<text x="292.6" y="130.6">B</text>
<text x=".5" y="181.6">A</text>
<text x="292.6" y="181.6">A</text>
<text x="30.8" y="207.5">5</text>
<text x="88.8" y="207.5">4</text>
<text x="146.9" y="207.5">3</text>
<text x="204.9" y="207.5">2</text>
<text x="263" y="207.5">1</text>
</g>
</svg>
